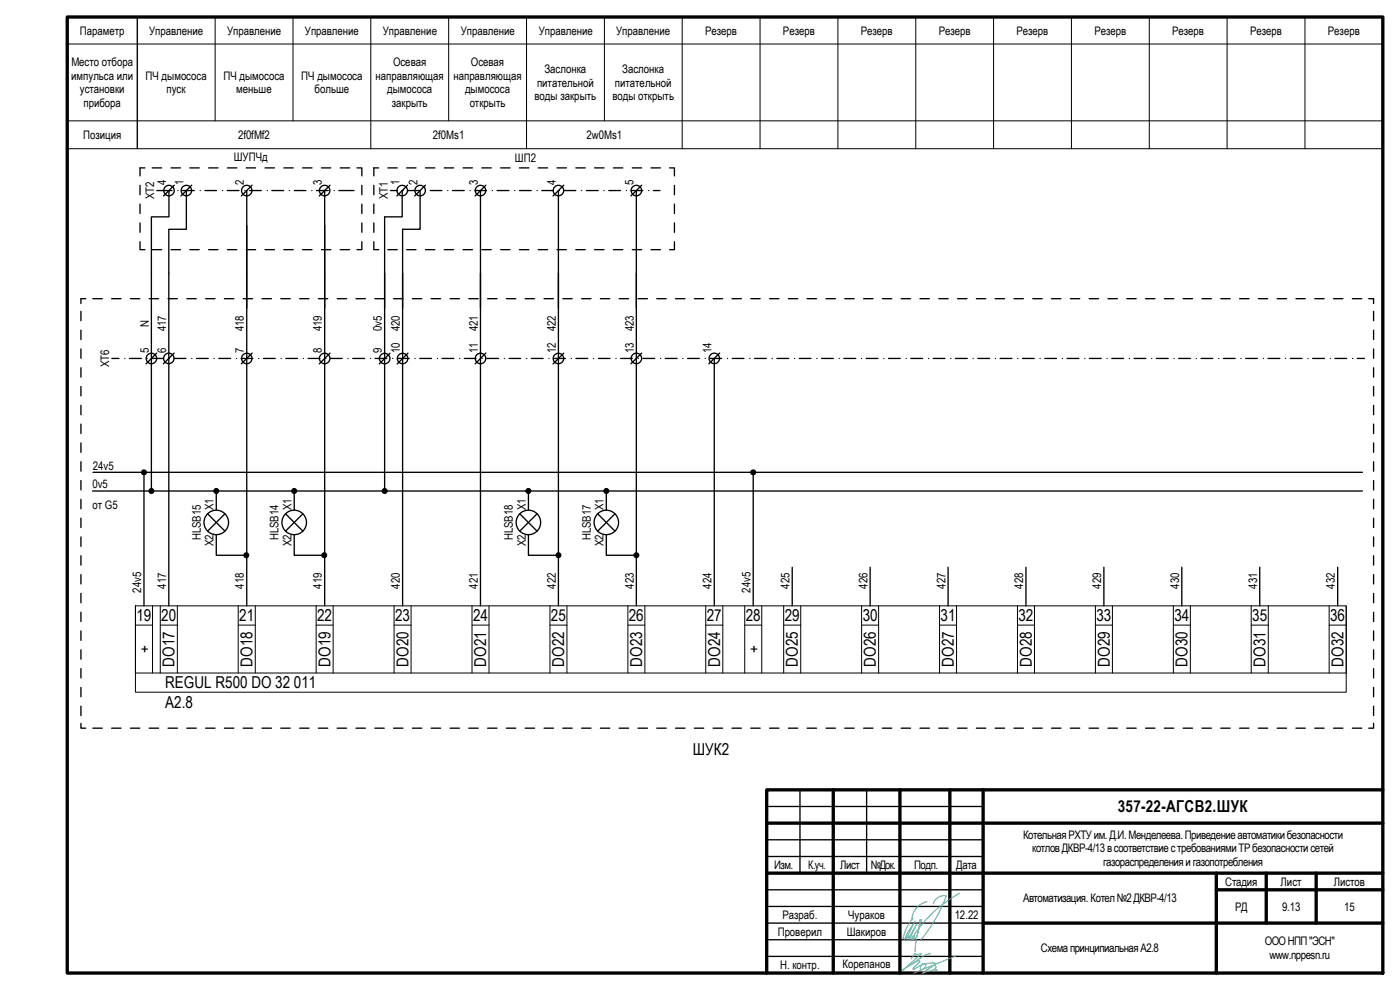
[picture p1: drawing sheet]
<svg xmlns="http://www.w3.org/2000/svg" width="420mm" height="297mm" viewBox="0 0 420 297" stroke-linecap="round" stroke-linejoin="round" font-family="sans-serif">
<g fill="none" stroke="#000" stroke-width=".4">
<path d="M42 55.6v2.8M43.5 50.4h-1.5v2.4M45.7 50.4h2.8M47.1 57.2h4.5M50.7 57.2v7.9h-5.3v81.5M51.3 50.4h2.9M52.3 55.6l-3.2 3.2M53.4 57.2h.1M54.8 57.2h3.5M55.9 57.2v11.6h-5.2v113M57 50.4h2.8M57.5 55.6l-3.2 3.2"/>
<path d="M60.1 57.2h.1M61.5 57.2h3.5M62.6 50.4h2.8M66.8 57.2h.1M68.2 57.2h3.5M68.3 50.4h2.8M73.5 57.2h.1M73.9 50.4h2.8M74.1 57.2v124.6M74.9 57.2h3.5M75.7 55.6l-3.3 3.2M79.5 50.4h2.9"/>
<path d="M80.2 57.2h.1M81.6 57.2h3.5M85.2 50.4h2.8M86.9 57.2h.1M88.3 57.2h3.5M90.8 50.4h2.9M93.6 57.2h.1M95 57.2h3.5M96.5 50.4h2.8M97.4 57.2v124.6M99 55.6l-3.2 3.2M100.3 57.2h.1"/>
<path d="M101.7 57.2h4.5M102.1 50.4h2.8M107.1 50.4h1.5v2.4M108.6 55.6v2.8M112.2 55.6v2.8M113.6 50.4h-1.4v2.4M116.4 50.4h2.8M117.2 57.2h2M120.7 57.2v7.9h-5.3v81.5M121 57.2h.1M122 50.4h2.9M122.3 55.6l-3.2 3.2"/>
<path d="M122.4 57.2h3.5M126.1 57.2v11.6h-5.3v113M127.7 50.4h2.8M127.7 55.6l-3.2 3.2M127.7 57.2h.1M129.1 57.2h3.5M133.3 50.4h2.8M134.4 57.2h.1M135.8 57.2h3.5M139 50.4h2.8M141.1 57.2h.1M142.5 57.2h3.5"/>
<path d="M144.2 57.2v124.6M144.6 50.4h2.8M145.8 55.6l-3.2 3.2M147.8 57.2h.1M149.2 57.2h3.5M150.3 50.4h2.8M154.5 57.2h.1M155.9 50.4h2.8M155.9 57.2h3.5M161.2 57.2h.1M161.5 50.4h2.8M162.6 57.2h3.5"/>
<path d="M167.2 50.4h2.8M167.6 57.2v124.6M167.9 57.2h.1M169.2 55.6l-3.2 3.2M169.3 57.2h3.5M172.8 50.4h2.8M174.6 57.2h.1M176 57.2h3.5M178.4 50.4h2.9M181.3 57.2h.1M182.7 57.2h3.5M184.1 50.4h2.8"/>
<path d="M188 57.2h.1M189.4 57.2h3.5M189.7 50.4h2.9M191 57.2v124.6M192.6 55.6l-3.3 3.2M194.7 57.2h.1M195.4 50.4h2.8M196.1 57.2h2M200.9 50.4h1.5v2.4M202.4 55.6v2.8M42 72.5v2.4h1.5M42 61.2v2.9"/>
<path d="M42 66.9v2.8M45.7 74.9h2.8M51.3 74.9h2.9M57 74.9h2.8M62.6 74.9h2.8M68.3 74.9h2.8M73.9 74.9h2.8M79.5 74.9h2.9M85.2 74.9h2.8M90.8 74.9h2.9M96.5 74.9h2.8M102.1 74.9h2.8"/>
<path d="M108.6 72.5v2.4h-1.5M108.6 61.2v2.9M108.6 66.9v2.8M112.2 72.5v2.4h1.4M112.2 61.2v2.9M112.2 66.9v2.8M116.4 74.9h2.8M122 74.9h2.9M127.7 74.9h2.8M133.3 74.9h2.8M139 74.9h2.8M144.6 74.9h2.8"/>
<path d="M150.3 74.9h2.8M155.9 74.9h2.8M161.5 74.9h2.8M167.2 74.9h2.8M172.8 74.9h2.8M178.4 74.9h2.9M184.1 74.9h2.8M189.7 74.9h2.9M195.4 74.9h2.8M202.4 72.5v2.4h-1.5M202.4 61.2v2.9M202.4 66.9v2.8"/>
<path d="M24.3 93.4v2.8M24.3 99.1v2.8M25.7 89.6h-1.4v1.5M27.9 89.6h2.8M33.5 89.6h2.8M39.1 89.6h2.9M44.8 89.6h2.8M50.4 89.6h2.8M56.1 89.6h2.8M61.7 89.6h2.8M67.3 89.6h2.9M73 89.6h2.8"/>
<path d="M78.6 89.6h2.9M84.3 89.6h2.8M89.9 89.6h2.8M95.6 89.6h2.8M101.2 89.6h2.8M106.8 89.6h2.9M112.5 89.6h2.8M118.1 89.6h2.8M123.8 89.6h2.8M129.4 89.6h2.8M135.1 89.6h2.8M140.7 89.6h2.8"/>
<path d="M146.3 89.6h2.9M152 89.6h2.8M157.6 89.6h2.8M163.3 89.6h2.8M168.9 89.6h2.8M174.6 89.6h2.8M180.2 89.6h2.8M185.8 89.6h2.8M191.5 89.6h2.8M197.1 89.6h2.8M202.7 89.6h2.9M208.4 89.6h2.8"/>
<path d="M214 89.6h2.9M219.7 89.6h2.8M225.3 89.6h2.8M231 89.6h2.8M236.6 89.6h2.8M242.2 89.6h2.9M247.9 89.6h2.8M253.5 89.6h2.8M259.2 89.6h2.8M264.8 89.6h2.8M270.5 89.6h2.8M276.1 89.6h2.8"/>
<path d="M281.7 89.6h2.9M287.4 89.6h2.8M293 89.6h2.8M298.7 89.6h2.8M304.3 89.6h2.8M310 89.6h2.8M315.6 89.6h2.8M321.2 89.6h2.9M326.9 89.6h2.8M332.5 89.6h2.8M338.1 89.6h2.9M343.8 89.6h2.8"/>
<path d="M349.4 89.6h2.9M355.1 89.6h2.8M360.7 89.6h2.8M366.4 89.6h2.8M372 89.6h2.8M377.6 89.6h2.9M383.3 89.6h2.8M388.9 89.6h2.8M394.6 89.6h2.8M400.2 89.6h2.8M405.9 89.6h2.8M410.8 89.6h1.4v1.5"/>
<path d="M412.2 93.4v2.8M412.2 99.1v2.8M24.3 104.7v2.8M24.3 110.3v2.9M24.3 116v2.8M33.6 107.5h2.1M37.5 107.5h.1M38.9 107.5h3.5M44.2 107.5h.1M45.6 107.5h3.5M47 105.9l-3.2 3.3M50.9 107.5h.1"/>
<path d="M52.3 107.5h3.5M52.3 105.9l-3.3 3.3M57.6 107.5h.1M59 107.5h3.5M64.3 107.5h.1M65.7 107.5h3.5M71 107.5h.1M72.4 107.5h3.5M75.7 105.9l-3.3 3.3M77.6 107.5h.1M79.1 107.5h3.5M84.4 107.5h.1"/>
<path d="M85.8 107.5h3.5M91 107.5h.1M92.5 107.5h3.5M97.8 107.5h.1M99 105.9l-3.2 3.3M99.2 107.5h3.5M104.4 107.5h.1M105.9 107.5h3.5M111.2 107.5h.1M112.6 107.5h3.5M117 106l-3.2 3.2M117.9 107.5h.1"/>
<path d="M119.3 107.5h3.5M122.4 106l-3.2 3.2M124.6 107.5h.1M126 107.5h3.5M131.3 107.5h.1M132.7 107.5h3.5M138 107.5h.1M139.4 107.5h3.5M144.7 107.5h.1M145.8 105.9l-3.2 3.3M146.1 107.5h3.5M151.4 107.5h.1"/>
<path d="M152.8 107.5h3.5M158.1 107.5h.1M159.5 107.5h3.5M164.7 107.5h.1M166.2 107.5h3.5M169.2 106l-3.2 3.2M171.5 107.5h.1M172.9 107.5h3.5M178.1 107.5h.1M179.6 107.5h3.5M184.9 107.5h.1M186.3 107.5h3.5"/>
<path d="M191.5 107.5h.1M192.6 105.9l-3.3 3.3M193 107.5h3.5M198.3 107.5h.1M199.7 107.5h3.5M204.9 107.5h.1M206.4 107.5h3.5M211.7 107.5h.1M213.1 107.5h3.5M214.4 107.5v74.3M216 105.9l-3.3 3.3M218.3 107.5h.1"/>
<path d="M219.8 107.5h3.5M225.1 107.5h.1M226.5 107.5h3.5M231.7 107.5h.1M233.2 107.5h3.5M238.5 107.5h.1M239.8 107.5h3.6M245.1 107.5h.1M246.6 107.5h3.5M251.9 107.5h.1M253.2 107.5h3.6M258.5 107.5h.1"/>
<path d="M260 107.5h3.5M265.2 107.5h.1M266.7 107.5h3.5M271.9 107.5h.1M273.4 107.5h3.5M278.6 107.5h.1M280.1 107.5h3.5M285.3 107.5h.1M286.8 107.5h3.5M292 107.5h.1M293.5 107.5h3.5M298.7 107.5h.1"/>
<path d="M300.2 107.5h3.5M305.4 107.5h.1M306.9 107.5h3.5M312.1 107.5h.1M313.6 107.5h3.5M318.8 107.5h.1M320.3 107.5h3.5M325.6 107.5h.1M327 107.5h3.5M332.2 107.5h.1M333.7 107.5h3.5M339 107.5h.1"/>
<path d="M340.3 107.5h3.6M345.6 107.5h.1M347.1 107.5h3.5M352.4 107.5h.1M353.7 107.5h3.6M359 107.5h.1M360.5 107.5h3.5M365.7 107.5h.1M367.1 107.5h3.6M372.4 107.5h.1M373.9 107.5h3.5M379.1 107.5h.1"/>
<path d="M380.5 107.5h3.6M385.8 107.5h.1M387.3 107.5h3.5M392.5 107.5h.1M393.9 107.5h3.6M399.2 107.5h.1M400.7 107.5h3.5M405.9 107.5h.1M407.3 107.5h2.2M412.2 104.7v2.8M412.2 110.3v2.9M412.2 116v2.8"/>
<path d="M24.3 121.6v2.8M24.3 127.3v2.8M24.3 132.9v2.8M24.3 138.5v2.9M412.2 121.6v2.8M412.2 127.3v2.8M412.2 132.9v2.8M412.2 138.5v2.9M24.3 144.2v2.8M24.3 149.8v2.9M24.3 155.5v2.8M27.8 147.3h381.1"/>
<path d="M27.9 141.7h381M43.2 142.5v39.3M62.3 154.2l5.2 5.2M64.9 148.1v5M67.5 154.2l-5.2 5.2M85.7 154.2l5.2 5.2M88.3 148.1v5M90.9 154.2l-5.2 5.2M156 154.2l5.2 5.2M158.6 148.1v5M161.2 154.2l-5.2 5.2M179.4 154.2l5.2 5.2"/>
<path d="M182 148.1v5M184.6 154.2l-5.2 5.2M226 142.5v39.3M412.2 144.2v2.8M412.2 149.8v2.9M412.2 155.5v2.8M24.3 161.1v2.8M24.3 166.8v2.8M24.3 172.4v2.8M24.3 178v2.8M64.9 160.4v6.2h8.3M88.3 160.4v6.2h8.3"/>
<path d="M158.6 160.4v6.2h8.2M182 160.4v6.2h8.2M237.8 170.2v11.6M261.1 170.2v11.6M284.5 170.2v11.6M307.9 170.2v11.6M331.3 170.2v11.6M354.7 170.2v11.6M378.1 170.2v11.6M401.5 170.2v11.6M412.2 161.1v2.8M412.2 166.8v2.8"/>
<path d="M412.2 172.4v2.8M412.2 178v2.8M24.3 183.7v2.8M24.3 189.3v2.8M24.3 195v2.8M412.2 183.7v2.8M412.2 189.3v2.8M412.2 195v2.8M24.3 217v1.5h1.4M24.3 200.6v2.8M24.3 206.2v2.9M24.3 211.9v2.8"/>
<path d="M27.9 218.5h2.8M33.5 218.5h2.8M39.1 218.5h2.9M44.8 218.5h2.8M50.4 218.5h2.8M56.1 218.5h2.8M61.7 218.5h2.8M67.3 218.5h2.9M73 218.5h2.8M78.6 218.5h2.9M84.3 218.5h2.8M89.9 218.5h2.8"/>
<path d="M95.6 218.5h2.8M101.2 218.5h2.8M106.8 218.5h2.9M112.5 218.5h2.8M118.1 218.5h2.8M123.8 218.5h2.8M129.4 218.5h2.8M135.1 218.5h2.8M140.7 218.5h2.8M146.3 218.5h2.9M152 218.5h2.8M157.6 218.5h2.8"/>
<path d="M163.3 218.5h2.8M168.9 218.5h2.8M174.6 218.5h2.8M180.2 218.5h2.8M185.8 218.5h2.8M191.5 218.5h2.8M197.1 218.5h2.8M202.7 218.5h2.9M208.4 218.5h2.8M214 218.5h2.9M219.7 218.5h2.8M225.3 218.5h2.8"/>
<path d="M231 218.5h2.8M236.6 218.5h2.8M242.2 218.5h2.9M247.9 218.5h2.8M253.5 218.5h2.8M259.2 218.5h2.8M264.8 218.5h2.8M270.5 218.5h2.8M276.1 218.5h2.8M281.7 218.5h2.9M287.4 218.5h2.8M293 218.5h2.8"/>
<path d="M298.7 218.5h2.8M304.3 218.5h2.8M310 218.5h2.8M315.6 218.5h2.8M321.2 218.5h2.9M326.9 218.5h2.8M332.5 218.5h2.8M338.1 218.5h2.9M343.8 218.5h2.8M349.4 218.5h2.9M355.1 218.5h2.8M360.7 218.5h2.8"/>
<path d="M366.4 218.5h2.8M372 218.5h2.8M377.6 218.5h2.9M383.3 218.5h2.8M388.9 218.5h2.8M394.6 218.5h2.8M400.2 218.5h2.8M405.9 218.5h2.8M412.2 217v1.5h-1.4M412.2 200.6v2.8M412.2 206.2v2.9M412.2 211.9v2.8"/>
<path d="M240.1 237v25M250.1 237v55M260.1 237v25M270.1 237v55M285.1 237v55M295.1 237v55M415 237h-184.9v55M230.1 247h184.9M230.1 242h65M230.1 252h65M230.1 257h65M230.1 262h184.9"/>
<path d="M230.1 267h65M230.1 272h65M365 262v30M365 267h50M380 262v15M395 262v15M415 277h-184.9M230.1 287h65M230.1 282h65"/>
<circle cx="50.7" cy="57.2" r="1.58"/>
<circle cx="55.9" cy="57.2" r="1.57"/>
<circle cx="74" cy="57.2" r="1.57"/>
<circle cx="97.4" cy="57.2" r="1.57"/>
<circle cx="120.7" cy="57.2" r="1.58"/>
<circle cx="126.1" cy="57.2" r="1.58"/>
<circle cx="144.2" cy="57.2" r="1.58"/>
<circle cx="167.6" cy="57.2" r="1.58"/>
<circle cx="191" cy="57.2" r="1.58"/>
<circle cx="45.4" cy="107.6" r="1.58"/>
<circle cx="50.7" cy="107.5" r="1.57"/>
<circle cx="74" cy="107.6" r="1.57"/>
<circle cx="97.4" cy="107.6" r="1.57"/>
<circle cx="115.4" cy="107.6" r="1.58"/>
<circle cx="120.8" cy="107.6" r="1.57"/>
<circle cx="144.2" cy="107.6" r="1.58"/>
<circle cx="167.6" cy="107.6" r="1.57"/>
<circle cx="191" cy="107.5" r="1.58"/>
<circle cx="214.4" cy="107.5" r="1.57"/>
<circle cx="64.9" cy="156.8" r="3.7"/>
<circle cx="88.3" cy="156.8" r="3.7"/>
<circle cx="158.6" cy="156.8" r="3.7"/>
<circle cx="182" cy="156.8" r="3.7"/>
</g>
<g fill="none" stroke="#000" stroke-width=".3">
<path d="M20.2 13.2h394.8M41.2 5.1v39.5M64.6 5.1v31.2M87.9 5.1v31.2M111.3 5.1v39.5M134.7 5.1v31.2M158 5.1v39.5M181.4 5.1v31.2M204.7 5.1v39.5M228.1 5.1v39.5M251.5 5.1v39.5M274.8 5.1v39.5"/>
<path d="M298.2 5.1v39.5M321.6 5.1v39.5M344.9 5.1v39.5M368.3 5.1v39.5M391.6 5.1v39.5M415 5.1v39.5h-394.8M20.2 36.3h394.8M40.6 181.8v20.1h363.4v-20.1M40.6 187.6h5.2M40.6 181.8h363.4v25.9h-363.4zM45.8 181.8v20.1M48.1 187.6h5.1"/>
<path d="M48.1 181.8v20.1M53.2 181.8v20.1M71.5 187.6h5.1M71.5 181.8v20.1M76.6 181.8v20.1M94.9 187.6h5.1M94.9 181.8v20.1M100 181.8v20.1M118.3 187.6h5.1M118.3 181.8v20.1M123.4 181.8v20.1M141.7 187.6h5.1"/>
<path d="M141.7 181.8v20.1M146.8 181.8v20.1M165 187.6h5.1M165 181.8v20.1M170.1 181.8v20.1M188.4 187.6h5.1M188.4 181.8v20.1M193.5 181.8v20.1M211.8 187.6h5.1M211.8 181.8v20.1M216.9 181.8v20.1M223.5 187.6h5.1"/>
<path d="M223.5 181.8v20.1M228.6 181.8v20.1M235.2 187.6h5.1M235.2 181.8v20.1M240.3 181.8v20.1M258.6 187.6h5.1M258.6 181.8v20.1M263.7 181.8v20.1M282 187.6h5.1M282 181.8v20.1M287.1 181.8v20.1M305.4 187.6h5.1"/>
<path d="M305.4 181.8v20.1M310.5 181.8v20.1M328.7 187.6h5.2M328.7 181.8v20.1M333.9 181.8v20.1M352.1 187.6h5.1M352.1 181.8v20.1M357.2 181.8v20.1M375.5 181.8v20.1M375.5 187.6h5.1M380.6 181.8v20.1M398.9 181.8v20.1"/>
<path d="M398.9 187.6h5.1"/>
<circle cx="43.2" cy="141.7" r=".75"/>
<circle cx="45.4" cy="147.3" r=".75"/>
<circle cx="64.9" cy="147.3" r=".75"/>
<circle cx="88.3" cy="147.3" r=".75"/>
<circle cx="115.4" cy="147.3" r=".75"/>
<circle cx="158.6" cy="147.3" r=".75"/>
<circle cx="182" cy="147.3" r=".75"/>
<circle cx="226.1" cy="141.7" r=".75"/>
<circle cx="73.9" cy="166.6" r=".75"/>
<circle cx="97.3" cy="166.6" r=".75"/>
<circle cx="167.6" cy="166.6" r=".75"/>
<circle cx="191" cy="166.6" r=".75"/>
</g>
<g fill="none" stroke="#3dad99" stroke-width=".3">
<path d="M274 275.5a13 13 0 0 0-3 6.4M274.2 277.2a15 15 0 0 0-2.7 4.8M274.6 276.3l-2.7 5.6M275.6 279.6l-.7 2.9-.3 3M276.1 275.9l-.5 3.7M276.5 275.8l-.9 3.8M278.2 270.6a5.6 5.6 0 0 0-4.5 5.5M280.1 271.1a3.5 3.5 0 0 1 3.9-2.3 42.7 42.7 0 0 1-7.7 13.2M288 268a38.6 38.6 0 0 0-13.8 12.8M271.9 290.3l4-2.1 .1 .4-2 2.2h.3l2.1-1.3-.2 1 .1 .3 .3 .1 .8-.5a.66 .66 0 0 0 .4-1 .66 .66 0 0 0-1.1 0l3.4-.5h.5v.3l-3.7 2.8M272.2 281l.5 .1 .2 .6M272.9 281.9l2.3-4.7-2.8 4.8"/>
<path d="M273.6 281.6l-.2 .4M274 280.8a.64 .64 0 0 1 .2 .7 .64 .64 0 0 1-.6 .4zM274.1 281.6l-.7 .4M274.3 281l-.1 1.1M275.3 280.4l-.7 1.7M277 292l3.2-2.3a.46 .46 0 0 1 .5 0 .46 .46 0 0 1 .2 .6l-.3 .6 .3 .4a.26 .26 0 0 0 .3-.3 .26 .26 0 0 0-.4-.2l-4 1.2M279.3 286.2l-1.9 .5-6.5 4.4 5.7-5.1a1.59 1.59 0 0 1-2 .1l-1.2 1.6M287 286.8l-12.8 5.2"/>
</g>
<g fill="none" stroke="#000" stroke-width="1">
<path d="M20.2 5.1h394.8v286.9h-394.8zM250.1 237v55M270.1 237v55M285.1 237v55M295.1 237v55M415 237h-184.9v55M230.1 247h184.9M230.1 262h184.9M295.1 277h119.9M365 262v30M365 267h50M380 262v15"/>
<path d="M395 262v15"/>
</g>
<g fill="#000">
<circle cx="43.2" cy="141.7" r=".75"/>
<circle cx="45.4" cy="147.3" r=".75"/>
<circle cx="64.9" cy="147.3" r=".75"/>
<circle cx="88.3" cy="147.3" r=".75"/>
<circle cx="115.4" cy="147.3" r=".75"/>
<circle cx="158.6" cy="147.3" r=".75"/>
<circle cx="182" cy="147.3" r=".75"/>
<circle cx="226.1" cy="141.7" r=".74"/>
<circle cx="73.9" cy="166.6" r=".75"/>
<circle cx="97.3" cy="166.6" r=".75"/>
<circle cx="167.6" cy="166.6" r=".75"/>
<circle cx="191" cy="166.6" r=".75"/>
</g>
<g font-size="4.9">
<text x="41" y="186.4">19</text>
<text x="48.4" y="186.4">20</text>
<text x="71.8" y="186.4">21</text>
<text x="95.2" y="186.4">22</text>
<text x="118.6" y="186.4">23</text>
<text x="142" y="186.4">24</text>
<text x="165.3" y="186.4">25</text>
<text x="188.7" y="186.4">26</text>
<text x="212.1" y="186.4">27</text>
<text x="223.8" y="186.4">28</text>
<text x="235.5" y="186.4">29</text>
<text x="258.9" y="186.4">30</text>
<text x="282.3" y="186.4">31</text>
<text x="305.7" y="186.4">32</text>
<text x="329" y="186.4">33</text>
<text x="352.4" y="186.4">34</text>
<text x="375.8" y="186.4">35</text>
<text x="399.2" y="186.4">36</text>
<text x="44.9" y="195.9" transform="rotate(-90 44.9 195.9)">+</text>
<text x="227.8" y="195.9" transform="rotate(-90 227.8 195.9)">+</text>
<text x="52.4" y="200" transform="rotate(-90 52.4 200)">DO17</text>
<text x="75.8" y="200" transform="rotate(-90 75.8 200)">DO18</text>
<text x="99.2" y="200" transform="rotate(-90 99.2 200)">DO19</text>
<text x="122.6" y="200" transform="rotate(-90 122.6 200)">DO20</text>
<text x="146" y="200" transform="rotate(-90 146 200)">DO21</text>
<text x="169.3" y="200" transform="rotate(-90 169.3 200)">DO22</text>
<text x="192.7" y="200" transform="rotate(-90 192.7 200)">DO23</text>
<text x="216.1" y="200" transform="rotate(-90 216.1 200)">DO24</text>
<text x="239.5" y="200" transform="rotate(-90 239.5 200)">DO25</text>
<text x="262.9" y="200" transform="rotate(-90 262.9 200)">DO26</text>
<text x="286.3" y="200" transform="rotate(-90 286.3 200)">DO27</text>
<text x="309.7" y="200" transform="rotate(-90 309.7 200)">DO28</text>
<text x="333" y="200" transform="rotate(-90 333 200)">DO29</text>
<text x="356.4" y="200" transform="rotate(-90 356.4 200)">DO30</text>
<text x="379.8" y="200" transform="rotate(-90 379.8 200)">DO31</text>
<text x="403.2" y="200" transform="rotate(-90 403.2 200)">DO32</text>
<text x="49.6" y="206.5">REGUL R500 DO 32 011</text>
<text x="49.6" y="212.3">A2.8</text>
<text x="208" y="226.4">ШУК2</text>
<text x="335.5" y="243.7">357-22-АГСВ2.ШУК</text>
</g>
<g font-size="3.5">
<text x="24" y="10.4">Параметр</text>
<text x="44.8" y="10.4">Управление</text>
<text x="68.1" y="10.4">Управление</text>
<text x="91.5" y="10.4">Управление</text>
<text x="114.9" y="10.4">Управление</text>
<text x="138.3" y="10.4">Управление</text>
<text x="161.7" y="10.4">Управление</text>
<text x="184.9" y="10.4">Управление</text>
<text x="211.6" y="10.4">Резерв</text>
<text x="235" y="10.4">Резерв</text>
<text x="258.3" y="10.4">Резерв</text>
<text x="281.7" y="10.4">Резерв</text>
<text x="305.1" y="10.4">Резерв</text>
<text x="328.4" y="10.4">Резерв</text>
<text x="351.8" y="10.4">Резерв</text>
<text x="375.2" y="10.4">Резерв</text>
<text x="398.5" y="10.4">Резерв</text>
<text x="21.4" y="23.9">импульса или</text>
<text x="21.4" y="19.8">Место отбора</text>
<text x="43.7" y="23.9">ПЧ дымососа</text>
<text x="67" y="23.9">ПЧ дымососа</text>
<text x="90.4" y="23.9">ПЧ дымососа</text>
<text x="112.7" y="23.9">направляющая</text>
<text x="117.9" y="19.8">Осевая</text>
<text x="136.1" y="23.9">направляющая</text>
<text x="141.3" y="19.8">Осевая</text>
<text x="163.4" y="21.9">Заслонка</text>
<text x="186.8" y="21.9">Заслонка</text>
<text x="24" y="28">установки</text>
<text x="50" y="28">пуск</text>
<text x="70.9" y="28">меньше</text>
<text x="94.4" y="28">больше</text>
<text x="116.2" y="28">дымососа</text>
<text x="139.6" y="28">дымососа</text>
<text x="161.2" y="26">питательной</text>
<text x="184.5" y="26">питательной</text>
<text x="25.1" y="32.2">прибора</text>
<text x="117.6" y="32.2">закрыть</text>
<text x="141" y="32.2">открыть</text>
<text x="160.4" y="30.1">воды закрыть</text>
<text x="183.8" y="30.1">воды открыть</text>
<text x="24.9" y="41.7">Позиция</text>
<text x="71.4" y="41.7">2f0fMf2</text>
<text x="129.9" y="41.7">2f0Ms1</text>
<text x="176" y="41.7">2w0Ms1</text>
<text x="70.2" y="48.5">ШУПЧд</text>
<text x="154.5" y="48.6">ШП2</text>
<text x="46.2" y="59.8" transform="rotate(-90 46.2 59.8)">XT2</text>
<text x="49.9" y="55.6" transform="rotate(-90 49.9 55.6)">4</text>
<text x="55.1" y="55.6" transform="rotate(-90 55.1 55.6)">1</text>
<text x="73.2" y="55.6" transform="rotate(-90 73.2 55.6)">2</text>
<text x="96.6" y="55.6" transform="rotate(-90 96.6 55.6)">3</text>
<text x="116.4" y="59.8" transform="rotate(-90 116.4 59.8)">XT1</text>
<text x="119.9" y="55.6" transform="rotate(-90 119.9 55.6)">1</text>
<text x="125.3" y="55.6" transform="rotate(-90 125.3 55.6)">2</text>
<text x="143.4" y="55.6" transform="rotate(-90 143.4 55.6)">3</text>
<text x="166.8" y="55.6" transform="rotate(-90 166.8 55.6)">4</text>
<text x="190.2" y="55.6" transform="rotate(-90 190.2 55.6)">5</text>
<text x="44.6" y="98" transform="rotate(-90 44.6 98)">N</text>
<text x="49.8" y="99.4" transform="rotate(-90 49.8 99.4)">417</text>
<text x="73.2" y="99.4" transform="rotate(-90 73.2 99.4)">418</text>
<text x="96.6" y="99.4" transform="rotate(-90 96.6 99.4)">419</text>
<text x="114.6" y="99.3" transform="rotate(-90 114.6 99.3)">0v5</text>
<text x="120" y="99.4" transform="rotate(-90 120 99.4)">420</text>
<text x="143.4" y="99.4" transform="rotate(-90 143.4 99.4)">421</text>
<text x="166.8" y="99.4" transform="rotate(-90 166.8 99.4)">422</text>
<text x="190.2" y="99.4" transform="rotate(-90 190.2 99.4)">423</text>
<text x="44.6" y="106" transform="rotate(-90 44.6 106)">5</text>
<text x="49.8" y="106" transform="rotate(-90 49.8 106)">6</text>
<text x="73.2" y="106" transform="rotate(-90 73.2 106)">7</text>
<text x="96.6" y="106" transform="rotate(-90 96.6 106)">8</text>
<text x="114.6" y="106" transform="rotate(-90 114.6 106)">9</text>
<text x="120" y="106" transform="rotate(-90 120 106)">10</text>
<text x="143.4" y="106" transform="rotate(-90 143.4 106)">11</text>
<text x="166.8" y="106" transform="rotate(-90 166.8 106)">12</text>
<text x="190.2" y="106" transform="rotate(-90 190.2 106)">13</text>
<text x="213.5" y="106" transform="rotate(-90 213.5 106)">14</text>
<text x="32.8" y="110.2" transform="rotate(-90 32.8 110.2)">XT6</text>
<text x="27.9" y="140.9">24v5</text>
<text x="27.7" y="146.5">0v5</text>
<text x="27.7" y="152.7">от G5</text>
<text x="64.1" y="153.1" transform="rotate(-90 64.1 153.1)">X1</text>
<text x="87.5" y="153.1" transform="rotate(-90 87.5 153.1)">X1</text>
<text x="157.8" y="153.1" transform="rotate(-90 157.8 153.1)">X1</text>
<text x="181.2" y="153.1" transform="rotate(-90 181.2 153.1)">X1</text>
<text x="60.3" y="162.1" transform="rotate(-90 60.3 162.1)">HLSB15</text>
<text x="64.1" y="164" transform="rotate(-90 64.1 164)">X2</text>
<text x="83.6" y="162.1" transform="rotate(-90 83.6 162.1)">HLSB14</text>
<text x="87.5" y="164" transform="rotate(-90 87.5 164)">X2</text>
<text x="153.9" y="162.1" transform="rotate(-90 153.9 162.1)">HLSB18</text>
<text x="157.8" y="164" transform="rotate(-90 157.8 164)">X2</text>
<text x="177.3" y="162.1" transform="rotate(-90 177.3 162.1)">HLSB17</text>
<text x="181.2" y="164" transform="rotate(-90 181.2 164)">X2</text>
<text x="42.4" y="177.8" transform="rotate(-90 42.4 177.8)">24v5</text>
<text x="49.8" y="176.7" transform="rotate(-90 49.8 176.7)">417</text>
<text x="73.2" y="176.7" transform="rotate(-90 73.2 176.7)">418</text>
<text x="96.6" y="176.7" transform="rotate(-90 96.6 176.7)">419</text>
<text x="120" y="176.7" transform="rotate(-90 120 176.7)">420</text>
<text x="143.4" y="176.7" transform="rotate(-90 143.4 176.7)">421</text>
<text x="166.8" y="176.7" transform="rotate(-90 166.8 176.7)">422</text>
<text x="190.2" y="176.7" transform="rotate(-90 190.2 176.7)">423</text>
<text x="213.5" y="176.7" transform="rotate(-90 213.5 176.7)">424</text>
<text x="225.2" y="177.8" transform="rotate(-90 225.2 177.8)">24v5</text>
<text x="236.9" y="176.7" transform="rotate(-90 236.9 176.7)">425</text>
<text x="260.3" y="176.7" transform="rotate(-90 260.3 176.7)">426</text>
<text x="283.7" y="176.7" transform="rotate(-90 283.7 176.7)">427</text>
<text x="307.1" y="176.7" transform="rotate(-90 307.1 176.7)">428</text>
<text x="330.5" y="176.7" transform="rotate(-90 330.5 176.7)">429</text>
<text x="353.9" y="176.7" transform="rotate(-90 353.9 176.7)">430</text>
<text x="377.2" y="176.7" transform="rotate(-90 377.2 176.7)">431</text>
<text x="400.6" y="176.7" transform="rotate(-90 400.6 176.7)">432</text>
<text x="307.1" y="251.6">КотельнаяРХТУим.Д.И.Менделеева.Приведениеавтоматикибезопасности</text>
<text x="309.8" y="255.7">котловДКВР-4/13всоответствиестребованиямиТРбезопасностисетей</text>
<text x="232.4" y="260.7">Изм.</text>
<text x="242.6" y="260.7">К.уч.</text>
<text x="252.2" y="260.7">Лист</text>
<text x="261.4" y="260.7">№Док.</text>
<text x="274.4" y="260.7">Подп.</text>
<text x="287" y="260.7">Дата</text>
<text x="331.1" y="259.8">газораспределенияигазопотребления</text>
<text x="367.7" y="265.7">Стадия</text>
<text x="384.3" y="265.7">Лист</text>
<text x="400.3" y="265.7">Листов</text>
<text x="234.8" y="275.8">Разраб.</text>
<text x="254.6" y="275.7">Чураков</text>
<text x="286.5" y="275.8">12.22</text>
<text x="307" y="270.7">Автоматизация. Котел№2ДКВР-4/13</text>
<text x="370.7" y="273.2">РД</text>
<text x="384.8" y="273.2">9.13</text>
<text x="403.4" y="273.2">15</text>
<text x="233.4" y="280.7">Проверил</text>
<text x="254.1" y="280.7">Шакиров</text>
<text x="312.4" y="285.7">СхемапринципиальнаяА2.8</text>
<text x="379.5" y="283.6">ОООНПП&quot;ЭСН&quot;</text>
<text x="380.9" y="287.8">www.nppesn.ru</text>
<text x="234.1" y="290.6">Н. контр.</text>
<text x="252.9" y="290.6">Корепанов</text>
</g>
</svg>
